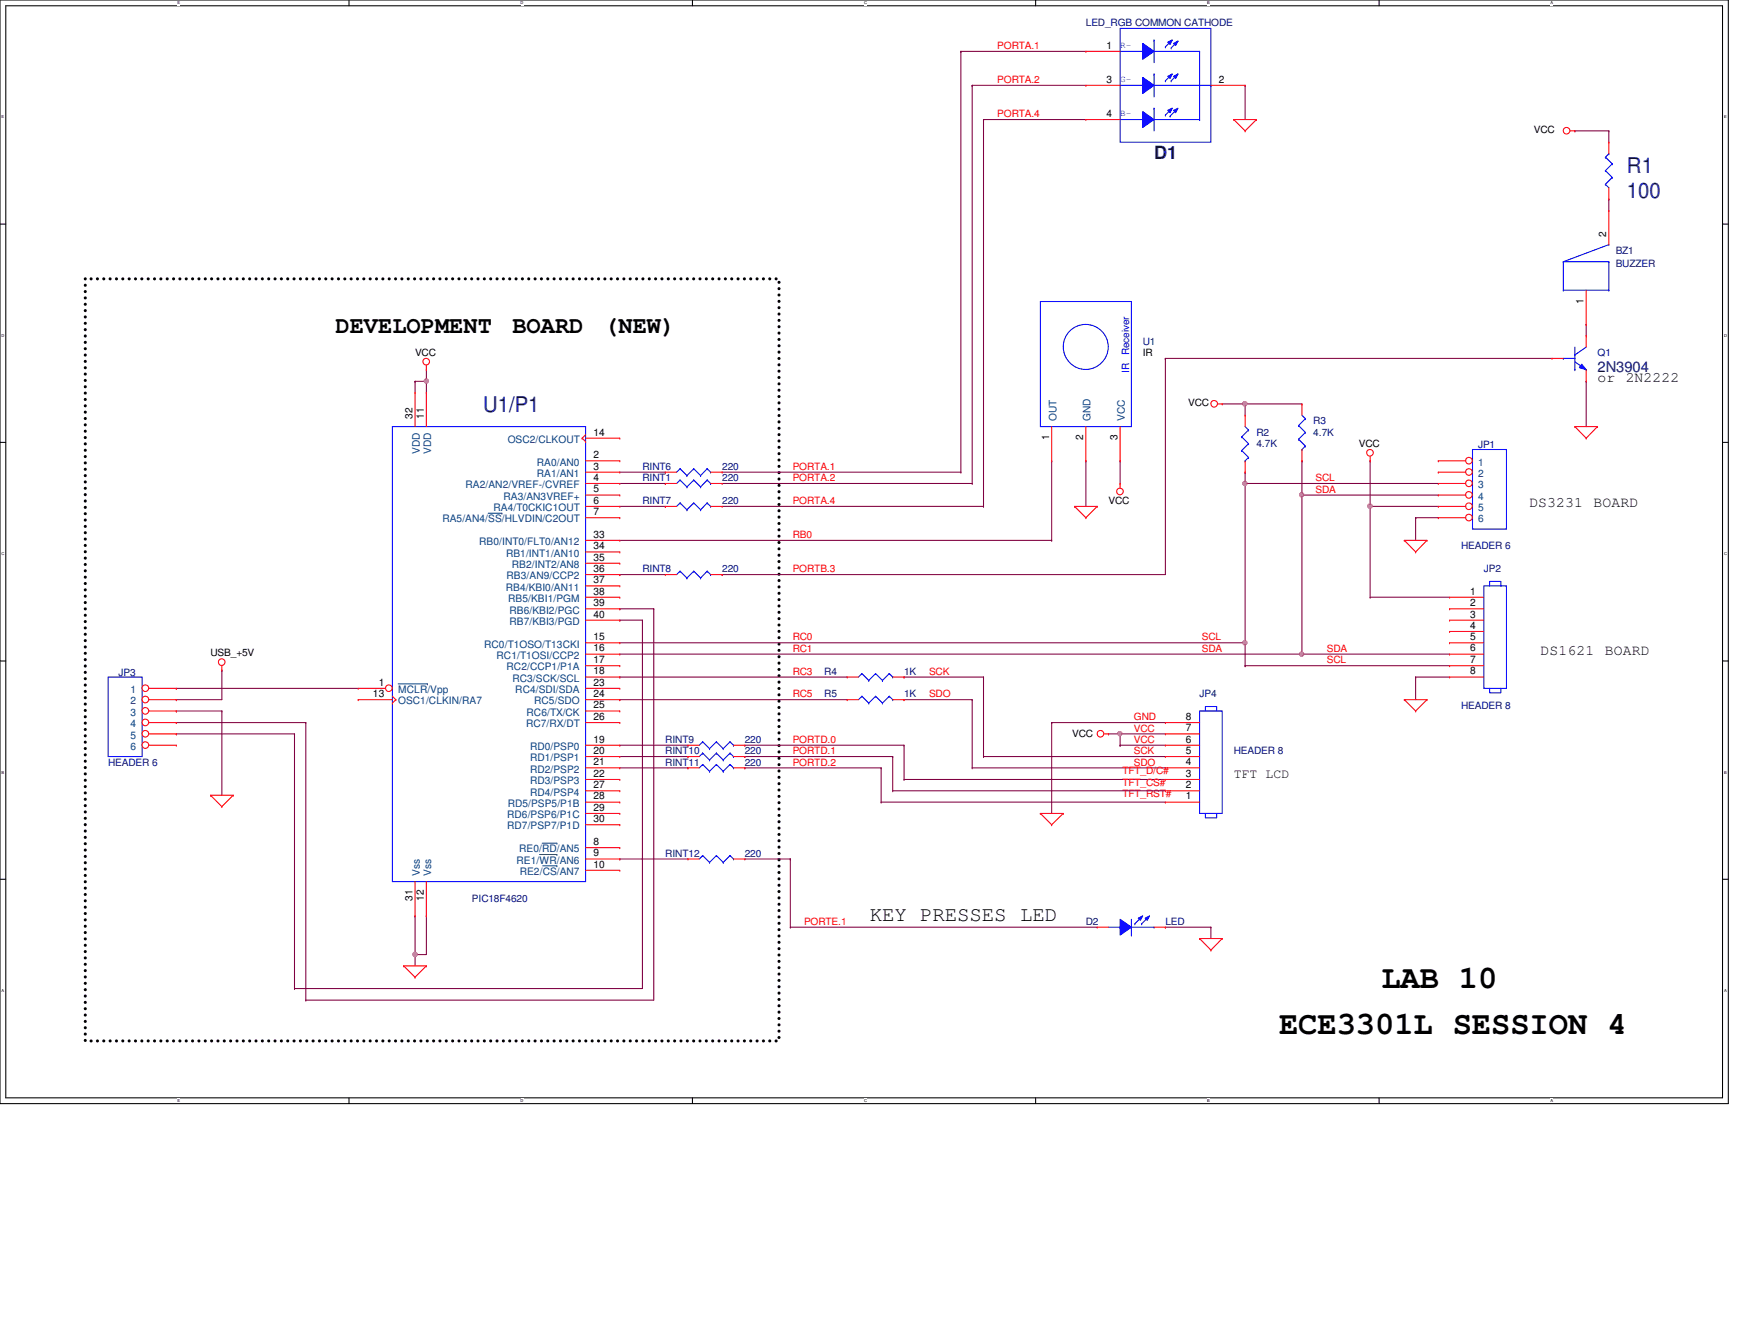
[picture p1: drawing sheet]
<svg xmlns="http://www.w3.org/2000/svg" width="279mm" height="216mm" viewBox="0 0 279 216" stroke-linecap="round" stroke-linejoin="round" font-family="sans-serif">
<path d="M0 0h278v177.4h-278zM.9 .9h276.2v175.6h-276.2z" fill="none" stroke="#000" stroke-width=".17"/>
<g fill="#fff">
<path d="M28.5 .1h.5v.7h-.5z"/>
<path d="M28.5 176.6h.5v.7h-.5z"/>
</g>
<path d="M56.1 0v.9M56.1 176.5v.9" fill="none" stroke="#000" stroke-width=".17"/>
<g fill="#fff">
<path d="M83.7 .1h.5v.7h-.5z"/>
<path d="M83.7 176.6h.5v.7h-.5z"/>
</g>
<path d="M111.4 0v.9M111.4 176.5v.9" fill="none" stroke="#000" stroke-width=".17"/>
<g fill="#fff">
<path d="M139 .1h.4v.7h-.4z"/>
<path d="M139 176.6h.4v.7h-.4z"/>
</g>
<path d="M166.6 0v.9M166.6 176.5v.9" fill="none" stroke="#000" stroke-width=".17"/>
<g fill="#fff">
<path d="M194.2 .1h.4v.7h-.4z"/>
<path d="M194.2 176.6h.4v.7h-.4z"/>
</g>
<path d="M221.8 0v.9M221.8 176.5v.9" fill="none" stroke="#000" stroke-width=".17"/>
<g fill="#fff">
<path d="M249.4 .1h.4v.7h-.4z"/>
<path d="M249.4 176.6h.4v.7h-.4z"/>
<path d="M.3 18.5h.4v.7h-.4z"/>
<path d="M277.3 18.5h.4v.7h-.4z"/>
<path d="M.3 53.6h.4v.7h-.4z"/>
<path d="M277.3 53.6h.5v.7h-.5z"/>
</g>
<path d="M0 36h.9M277.1 36h.9" fill="none" stroke="#000" stroke-width=".17"/>
<g fill="#fff">
<path d="M.3 88.6h.4v.8h-.4z"/>
<path d="M277.3 88.6h.5v.8h-.5z"/>
</g>
<path d="M0 71.1h.9M277.1 71.1h.9" fill="none" stroke="#000" stroke-width=".17"/>
<g fill="#fff">
<path d="M.3 123.8h.4v.7h-.4z"/>
<path d="M277.3 123.8h.4v.7h-.4z"/>
</g>
<path d="M0 106.3h.9M277.1 106.3h.9" fill="none" stroke="#000" stroke-width=".17"/>
<g fill="#fff">
<path d="M.3 158.9h.3v.7h-.3z"/>
<path d="M277.3 158.9h.4v.7h-.4z"/>
</g>
<path d="M0 141.4h.9M277.1 141.4h.9" fill="none" stroke="#000" stroke-width=".17"/>
<path d="M13.7 44.8h111.6v122.5h-111.6z" fill="none" stroke="#000" stroke-width=".51" stroke-dasharray="0 1"/>
<path d="M103.3 99.7h.1M103.3 99.7v59.2M28.4 116.2h.1M28.4 116.2h20.8M66.8 147.2h.1M66.8 153.5h.1M66.8 147.2v8.1" fill="none" stroke="#800040" stroke-width=".17"/>
<circle cx="66.7" cy="153.4" r=".35" fill="#f0f"/>
<circle cx="66.7" cy="153.4" r=".35" fill="none" stroke="#f0f" stroke-width=".17"/>
<g fill="none" stroke="#800040" stroke-width=".17">
<path d="M66.8 61.3h.1M66.8 61.3v1.8M66.8 61.3h1.8M68.6 61.3h.1M68.6 61.3v1.8M99.7 97.9h.1M99.7 99.7h.1M99.7 97.9h5.5M99.7 99.7h3.6M99.7 86.9h69.5M105.2 97.9h.1M105.2 97.9v62.9h-56"/>
<path d="M169.2 86.9h.1M28.4 112.5h.1M28.4 110.7h.1M28.4 118h.1M28.4 114.3h.1M28.4 110.7h29.2M28.4 118h19M28.4 114.3h7.3M35.7 107.7h.1M35.7 114.3h.1M35.7 107.7v4.8h-7.3M35.7 114.3v13.5"/>
<path d="M47.4 118h.1M47.4 118v40.9M49.2 116.2h.1M49.2 116.2v44.6M47.4 158.9h.1M47.4 158.9h55.9M66.8 153.5h.1M68.6 147.2h.1M68.6 147.2v6.3h-1.8M49.2 160.8h.1"/>
</g>
<circle cx="68.6" cy="61.3" r=".34" fill="#f0f"/>
<circle cx="68.6" cy="61.3" r=".34" fill="none" stroke="#f0f" stroke-width=".17"/>
<path d="M200.3 77.7h.1M200.3 77.7v25.6M227.7 108.8h.1M227.7 108.8h5.5" fill="none" stroke="#800040" stroke-width=".17"/>
<circle cx="200.2" cy="77.7" r=".34" fill="#f0f"/>
<circle cx="200.2" cy="77.7" r=".34" fill="none" stroke="#f0f" stroke-width=".17"/>
<path d="M209.4 79.6h.1M209.4 79.6v25.6M200.3 107h.1M200.3 107h32.9" fill="none" stroke="#800040" stroke-width=".17"/>
<circle cx="209.4" cy="105.2" r=".34" fill="#f0f"/>
<circle cx="209.4" cy="105.2" r=".34" fill="none" stroke="#f0f" stroke-width=".17"/>
<circle cx="209.4" cy="79.5" r=".34" fill="#f0f"/>
<circle cx="209.4" cy="79.5" r=".34" fill="none" stroke="#f0f" stroke-width=".17"/>
<path d="M200.3 77.7h.1M200.3 77.7h31.1M209.4 79.6h.1M209.4 79.6h22M220.4 81.4h.1M220.4 96h.1M220.4 81.4h11M220.4 96h12.8M220.4 81.4v14.6M227.7 83.2h.1M227.7 83.2v3.7M227.7 83.2h3.7" fill="none" stroke="#800040" stroke-width=".17"/>
<circle cx="220.4" cy="81.4" r=".36" fill="#f0f"/>
<circle cx="220.4" cy="81.4" r=".36" fill="none" stroke="#f0f" stroke-width=".17"/>
<path d="M200.3 64.9h.1M200.3 64.9v1.9M200.3 64.9h9.1" fill="none" stroke="#800040" stroke-width=".17"/>
<circle cx="200.2" cy="64.9" r=".35" fill="#f0f"/>
<circle cx="200.2" cy="64.9" r=".35" fill="none" stroke="#f0f" stroke-width=".17"/>
<g fill="none" stroke="#800040" stroke-width=".17">
<path d="M253.3 21h.1M253.3 21h5.5M258.8 21h.1M258.8 32h.1M258.8 21v1.9M258.8 32v1.9M68.6 59.4v1.9M187.5 57.6h.1M187.5 57.6v34.8h-71.3M187.5 57.6h62.1M255.1 52.2h.1M255.1 52.2v1.8"/>
<path d="M68.6 61.3h.1M169.2 74.1h.1M169.2 74.1v12.8M174.7 74.1h.1M174.7 74.1v7.3M180.2 74.1h.1M180.2 74.1v3.6M200.3 75.9h.1M200.3 75.9v1.8M209.4 74.1h.1M209.4 74.1v5.5M220.4 74.1h.1"/>
<path d="M220.4 74.1v7.3M255.1 61.3h.1M255.1 61.3v7.3M99.7 92.4h.1M99.7 92.4h7.3M116.2 92.4h.1M99.7 108.8h.1M99.7 112.5h.1M99.7 108.8h36.6M99.7 112.5h36.6M119.8 119.8h.1M119.8 119.8h25.6"/>
<path d="M145.4 119.8h.1M145.4 119.8v5.5M178.3 118h.1M178.3 118h1.9v1.8M180.2 119.8h.1M180.2 119.8h7.3M209.4 105.2h.1M209.4 105.2h23.8M227.7 108.8h.1M227.7 108.8v3.7M119.8 123.4h.1M119.8 121.6h.1"/>
<path d="M119.8 123.4h21.9M119.8 121.6h23.8M141.7 123.4h.1M141.7 128.9h.1M141.7 123.4v5.5M141.7 128.9h45.8M143.6 121.6h.1M143.6 121.6v5.5M156.4 123.4h.1M156.4 123.4h31.1M158.2 121.6h.1M158.2 121.6h29.3"/>
</g>
<circle cx="180.1" cy="117.9" r=".34" fill="#f0f"/>
<circle cx="180.1" cy="117.9" r=".34" fill="none" stroke="#f0f" stroke-width=".17"/>
<g fill="none" stroke="#800040" stroke-width=".17">
<path d="M99.7 103.3h100.6M145.4 112.5h.1M145.4 108.8h.1M145.4 112.5h11M145.4 108.8h12.8M156.4 112.5h.1M156.4 112.5v10.9M158.2 108.8h.1M158.2 108.8v12.8M169.2 116.2h.1M169.2 116.2h18.3M169.2 116.2v14.6"/>
<path d="M180.2 118h.1M180.2 118h7.3M200.3 103.3h.1M143.6 127.1h.1M143.6 127.1h43.9M145.4 125.3h.1M145.4 125.3h42.1"/>
</g>
<circle cx="200.2" cy="103.3" r=".34" fill="#f0f"/>
<circle cx="200.2" cy="103.3" r=".34" fill="none" stroke="#f0f" stroke-width=".17"/>
<g fill="none" stroke="#800040" stroke-width=".17">
<path d="M154.6 8.3h.1M154.6 8.3h20.1M154.6 8.3v67.6M156.4 13.7h.1M156.4 13.7h18.3M156.4 13.7v64M158.2 19.2h.1M158.2 19.2v62.2M158.2 19.2h16.5M200.3 13.7h.1M200.3 13.7v5.5M99.7 75.9h7.3"/>
<path d="M99.7 77.7h7.3M107 75.9h.1M107 77.7h.1M116.2 75.9h38.4M116.2 77.7h40.2M154.6 75.9h.1M156.4 77.7h.1M196.6 64.9h3.7M200.3 64.9h.1M99.7 81.4h7.3M107 81.4h.1M116.2 81.4h42"/>
<path d="M158.2 81.4h.1M99.7 105.2h109.7M99.7 119.8h11M110.7 119.8h.1M200.3 107h.1M200.3 103.3v3.7M209.4 105.2h.1M99.7 138.1h.1M99.7 121.6h11M99.7 123.4h11M99.7 138.1h11M110.7 121.6h.1"/>
<path d="M110.7 123.4h.1M119.8 138.1h7.3M127.1 138.1h.1M127.1 138.1v11M127.1 149.1h.1M127.1 149.1h49.4M187.5 149.1h.1M187.5 149.1h7.3M194.8 149.1h.1M194.8 149.1v1.8"/>
</g>
<g fill="none" stroke="#f00" stroke-width=".17">
<path d="M198.5 19.2h.1M198.5 19.2h3.6M198.5 19.2l1.8 1.8M202.1 19.2h.1M202.1 19.2l-1.8 1.8M200.3 21h.1M252.6 21h.7M253.3 21h.1M258.8 33.9h.1M258.8 33.9v5.4M68.6 59.4h.1M68.6 58.7v.7"/>
<path d="M255.1 52.2h.1M255.1 46.7v5.5M180.2 77.7h.1M180.2 77.7v.8M195.9 64.9h.7M196.6 64.9h.1M209.4 64.9h.1M209.4 74.1h.1M209.4 64.9v1.9M209.4 72.3v1.8M220.4 74.1h.1M220.4 73.4v.7"/>
<path d="M253.3 68.6h.1M253.3 68.6h3.7M253.3 68.6l1.8 1.8M255.1 70.4h.1M257 68.6h.1M257 68.6l-1.9 1.8M107 92.4h.1M107 81.4h.1M107 81.4h1.8M107 92.4h1.8M114.3 81.4h1.9M114.3 92.4h1.9"/>
<path d="M116.2 92.4h.1M116.2 81.4h.1M172.8 81.4h.1M172.8 81.4h3.7M172.8 81.4l1.9 1.8M174.7 83.2h.1M176.5 81.4h.1M176.5 81.4l-1.8 1.8M225.9 86.9h.1M225.9 86.9h3.6M225.9 86.9l1.8 1.8M227.7 88.7h.1"/>
<path d="M229.5 86.9h.1M229.5 86.9l-1.8 1.8M35.7 107.7h.1M35.7 107v.7M110.7 119.8h.1M110.7 119.8h1.8M118 119.8h1.8M119.8 119.8h.1M136.3 108.8h.1M136.3 112.5h.1M136.3 112.5h1.8M136.3 108.8h1.8"/>
<path d="M143.6 112.5h1.8M143.6 108.8h1.8M145.4 108.8h.1M145.4 112.5h.1M177.6 118h.7M178.3 118h.1M187.5 119.8h.1M187.5 118h.1M187.5 116.2h.1M187.5 118h5.5M187.5 119.8h5.5M187.5 116.2h5.5"/>
<path d="M225.9 112.5h.1M225.9 112.5h3.6M225.9 112.5l1.8 1.8M227.7 114.3h.1M229.5 112.5h.1M229.5 112.5l-1.8 1.8M33.9 127.8h.1M33.9 127.8h3.6M33.9 127.8l1.8 1.9M35.7 129.7h.1M37.5 127.8h.1M37.5 127.8l-1.8 1.9"/>
<path d="M110.7 121.6h.1M110.7 121.6h1.8M118 121.6h1.8M119.8 121.6h.1M167.3 130.8h.1M167.3 130.8h3.7M167.3 130.8l1.9 1.8M169.2 132.6h.1M171 130.8h.1M171 130.8l-1.8 1.8M187.5 128.9h.1M187.5 127.1h.1"/>
<path d="M187.5 125.3h.1M187.5 123.4h.1M187.5 121.6h.1M187.5 121.6h5.5M187.5 128.9h5.5M187.5 127.1h5.5M187.5 125.3h5.5M187.5 123.4h5.5M64.9 155.3h.1M64.9 155.3h3.7M64.9 155.3l1.9 1.8M66.8 157.1h.1"/>
<path d="M68.6 155.3h.1M68.6 155.3l-1.8 1.8M193 150.9h.1M193 150.9h3.6M193 150.9l1.8 1.8M194.8 152.7h.1M196.6 150.9h.1M196.6 150.9l-1.8 1.8"/>
<circle cx="252" cy="21" r=".54"/>
<circle cx="68.6" cy="58.1" r=".54"/>
<circle cx="180.1" cy="79" r=".54"/>
<circle cx="195.3" cy="64.9" r=".54"/>
<circle cx="220.4" cy="72.8" r=".54"/>
<circle cx="35.7" cy="106.4" r=".54"/>
<circle cx="177" cy="118" r=".54"/>
</g>
<g fill="none" stroke="#00f" stroke-width=".17">
<path d="M258.8 39.3h.1M258.8 39.3l-7.3 2.8M251.5 42.1h.1M251.5 46.7h.1M251.5 46.7h7.3M251.5 42.1h7.3M251.5 42.1v4.6M258.8 46.7h.1M258.8 42.1h.1M258.8 42.1v4.6M63.1 68.6h31.1v73.1h-31.1zM208.9 68.4h.1"/>
<path d="M208.9 70.6h.1M208.9 68.4l1.1 1.1M208.9 70.6l1.1 1.1M209.4 72.3h.1M209.4 66.8l.6 .5M210 67.3h.1M210 69.5h.1M210 71.7h.1M210 67.3l-1.1 1.1M210 69.5l-1.1 1.1M210 71.7l-.6 .6M109.4 91.8h.1"/>
<path d="M109.4 80.9h.1M109.4 91.8l-.6 .6M109.4 91.8l1.1 1.1M109.4 80.9l-.6 .5M109.4 80.9l1.1 1.1M110.5 92.9h.1M110.5 82h.1M111.6 91.8h.1M111.6 80.9h.1M111.6 91.8l-1.1 1.1M111.6 91.8l1.1 1.1M111.6 80.9l-1.1 1.1"/>
<path d="M111.6 80.9l1.1 1.1M112.7 92.9h.1M112.7 82h.1M113.7 91.8h.1M113.7 80.9h.1M113.7 91.8l-1 1.1M113.7 91.8l.6 .6M113.7 80.9l-1 1.1M113.7 80.9l.6 .5M114.3 92.4h.1M114.3 81.4h.1M113 119.3h.1"/>
<path d="M113 119.3l-.5 .5M113 119.3l1.1 1.1M115.2 119.3h.1M115.2 119.3l-1.1 1.1M115.2 119.3l1.1 1.1M117.4 119.3h.1M117.4 119.3l-1.1 1.1M117.4 119.3l.6 .5M118 119.8h.1M138.6 108.3h.1M138.6 111.9h.1M138.6 108.3l-.5 .5"/>
<path d="M138.6 108.3l1.1 1.1M138.6 111.9l-.5 .6M138.6 111.9l1.1 1.1M139.7 109.4h.1M139.7 113h.1M140.8 108.3h.1M140.8 111.9h.1M140.8 108.3l-1.1 1.1M140.8 108.3l1.1 1.1M140.8 111.9l-1.1 1.1M140.8 111.9l1.1 1.1M141.9 109.4h.1"/>
<path d="M141.9 113h.1M143 108.3h.1M143 111.9h.1M143 108.3l-1.1 1.1M143 108.3l.6 .5M143 111.9l-1.1 1.1M143 111.9l.6 .6M143.6 108.8h.1M143.6 112.5h.1M193 114.3h3.6v16.5h-3.6zM193.9 114.3v-.7h1.8v.7M113 121.1h.1"/>
<path d="M113 121.1l-.5 .5M113 121.1l1.1 1.1M114.1 122.2h.1M114.1 120.4h.1M115.2 121.1h.1M115.2 121.1l-1.1 1.1M115.2 121.1l1.1 1.1M116.3 122.2h.1M116.3 120.4h.1M117.4 121.1h.1M117.4 121.1l-1.1 1.1M117.4 121.1l.6 .5"/>
<path d="M118 121.6h.1M193.9 130.8v.7h1.8v-.7"/>
</g>
<circle cx="62.5" cy="110.6" r=".54" fill="#fff"/>
<g fill="none" stroke="#f00" stroke-width=".17">
<path d="M66.8 63.1h.1M66.8 63.1v5.5M68.6 63.1h.1M68.6 63.1v5.5M93.6 70.4h.1M93.6 70.4l.6 .6M94.2 71h.1M94.2 74.1h5.5M94.2 75.9h5.5M94.2 77.7h5.5M94.2 79.6h5.5M94.2 69.9l-.6 .5"/>
<path d="M94.2 70.4h5.5M99.7 74.1h.1M99.7 75.9h.1M99.7 77.7h.1M99.7 79.6h.1M99.7 70.4h.1M169.2 74.1h.1M169.2 68.6v5.5M174.7 74.1h.1M174.7 68.6v5.5M180.2 74.1h.1M180.2 68.6v5.5"/>
<path d="M94.2 81.4h5.5M94.2 83.2h5.5M94.2 86.9h5.5M94.2 88.7h5.5M94.2 90.6h5.5M94.2 92.4h5.5M94.2 94.2h5.5M94.2 96h5.5M94.2 97.9h5.5M94.2 99.7h5.5M99.7 81.4h.1M99.7 83.2h.1"/>
<path d="M99.7 86.9h.1M99.7 88.7h.1M99.7 90.6h.1M99.7 92.4h.1M99.7 94.2h.1M99.7 96h.1M99.7 97.9h.1M99.7 99.7h.1M233.2 96h.1M233.2 97.9h.1M233.2 99.7h.1M233.2 96h5.5"/>
<path d="M233.2 97.9h5.5M233.2 99.7h5.5M57.6 110.7h.1M57.6 112.5h.1M57.6 110.7h4.4M57.6 112.5h5.5M63.1 113h.1M63.1 111.9l.6 .6M63.7 112.5h.1M63.7 112.5l-.6 .5M94.2 110.7h5.5M94.2 112.5h5.5"/>
<path d="M94.2 119.8h5.5M94.2 116.2h5.5M94.2 114.3h5.5M94.2 108.8h5.5M94.2 107h5.5M94.2 105.2h5.5M94.2 103.3h5.5M99.7 119.8h.1M99.7 116.2h.1M99.7 114.3h.1M99.7 112.5h.1M99.7 110.7h.1"/>
<path d="M99.7 108.8h.1M99.7 107h.1M99.7 105.2h.1M99.7 103.3h.1M233.2 101.5h.1M233.2 103.3h.1M233.2 105.2h.1M233.2 107h.1M233.2 108.8h.1M233.2 108.8h5.5M233.2 107h5.5M233.2 105.2h5.5"/>
<path d="M233.2 103.3h5.5M233.2 101.5h5.5M94.2 136.3h5.5M94.2 138.1h5.5M94.2 139.9h5.5M94.2 121.6h5.5M94.2 123.4h5.5M94.2 125.3h5.5M94.2 127.1h5.5M94.2 128.9h5.5M94.2 130.8h5.5M94.2 132.6h5.5"/>
<path d="M99.7 136.3h.1M99.7 138.1h.1M99.7 139.9h.1M99.7 121.6h.1M99.7 123.4h.1M99.7 125.3h.1M99.7 127.1h.1M99.7 128.9h.1M99.7 130.8h.1M99.7 132.6h.1M110.7 123.4h.1M110.7 123.4h1.8"/>
<path d="M118 123.4h1.8M119.8 123.4h.1M66.8 147.2h.1M66.8 141.7v5.5M68.6 147.2h.1M68.6 141.7v5.5"/>
<circle cx="62.5" cy="110.6" r=".54"/>
</g>
<path d="M78.5 82.5h2.2M80.7 82.5h.1M64.1 109.9h4.6M68.7 109.9h.1M86.8 137.4h2.8M87.2 135.6h2.4M87.3 139.2h2.3M89.6 135.6h.1M89.6 137.4h.1M89.6 139.2h.1" fill="none" stroke="#004080" stroke-width=".16"/>
<g fill="none" stroke="#00f" stroke-width=".17">
<path d="M167.3 48.5h14.7v20.1h-14.7zM251.5 57.6h.1M251.5 57.6h1.8M253.3 57.1h.1M253.3 59.4h.1M253.3 58.2l1.8 1.2M253.3 55.8v3.6M255.1 59.4h.1M255.1 55.8l-1.8 1.3M238.7 94.2h3.6v16.5h-3.6zM239.6 94.2v-.7h1.8v.7M239.6 110.7v.7h1.8v-.7"/>
<path d="M113 122.9h.1M113 122.9l-.5 .5M113 122.9l1.1 1.1M114.1 124h.1M115.2 122.9h.1M115.2 122.9l-1.1 1.1M115.2 122.9l1.1 1.1M116.3 124h.1M117.4 122.9h.1M117.4 122.9l-1.1 1.1M117.4 122.9l.6 .5M118 123.4h.1"/>
<circle cx="174.6" cy="55.8" r="3.6"/>
</g>
<path d="M254.4 58.5l.7 .9-1.1-.3z" fill="#00f"/>
<path d="M254.4 58.5l.7 .9-1.1-.3zM17.4 108.8h5.5v12.8h-5.5z" fill="none" stroke="#00f" stroke-width=".17"/>
<path d="M249.6 57.6h.1M249.6 57.6h1.9M255.1 54h.1M255.1 54v1.8M255.1 59.4v1.9M255.1 61.3h.1" fill="none" stroke="#f00" stroke-width=".17"/>
<circle cx="23.4" cy="110.6" r=".54" fill="#fff"/>
<g fill="none" stroke="#f00" stroke-width=".17">
<path d="M24 110.7h4.4M28.4 110.7h.1"/>
<circle cx="23.4" cy="110.6" r=".54"/>
</g>
<circle cx="23.4" cy="112.5" r=".54" fill="#fff"/>
<g fill="none" stroke="#f00" stroke-width=".17">
<path d="M24 112.5h4.4M28.4 112.5h.1"/>
<circle cx="23.4" cy="112.5" r=".54"/>
</g>
<circle cx="23.4" cy="114.3" r=".54" fill="#fff"/>
<g fill="none" stroke="#f00" stroke-width=".17">
<path d="M24 114.3h4.4M28.4 114.3h.1"/>
<circle cx="23.4" cy="114.3" r=".54"/>
</g>
<circle cx="23.4" cy="116.1" r=".54" fill="#fff"/>
<g fill="none" stroke="#f00" stroke-width=".17">
<path d="M24 116.2h4.4M28.4 116.2h.1"/>
<circle cx="23.4" cy="116.1" r=".54"/>
</g>
<circle cx="23.4" cy="118" r=".54" fill="#fff"/>
<g fill="none" stroke="#f00" stroke-width=".17">
<path d="M24 118h4.4M28.4 118h.1"/>
<circle cx="23.4" cy="118" r=".54"/>
</g>
<circle cx="23.4" cy="119.8" r=".54" fill="#fff"/>
<g fill="none" stroke="#f00" stroke-width=".17">
<path d="M24 119.8h4.4M28.4 119.8h.1"/>
<circle cx="23.4" cy="119.8" r=".54"/>
</g>
<path d="M178.3 149.1h1.9M180.2 149.1h.1M182 150.3h.1M182 147.8v2.5M182 149.1h3.6M185.6 149.1h.1" fill="none" stroke="#00f" stroke-width=".17"/>
<path d="M180.2 147.8l1.8 1.3-1.8 1.2z" fill-rule="evenodd" fill="#00f"/>
<path d="M180.2 147.8l1.8 1.3-1.8 1.2z" fill="none" stroke="#00f" stroke-width=".17"/>
<path d="M184.2 147.6l.7-.4-.4 .8z" fill-rule="evenodd" fill="#00f"/>
<path d="M184.2 147.6l.7-.4-.4 .8z" fill="none" stroke="#00f" stroke-width=".17"/>
<path d="M183.1 147.6l.7-.4-.4 .8z" fill-rule="evenodd" fill="#00f"/>
<g fill="none" stroke="#00f" stroke-width=".17">
<path d="M258.2 29.6h.1M258.2 27.4h.1M258.2 25.3h.1M258.2 29.6l.6 .6M258.2 27.4l1.1 1.1M258.2 25.3l1.1 1M258.8 24.7h.1M258.8 24.7l-.6 .6M259.3 28.5h.1M259.3 26.3h.1M259.3 28.5l-1.1 1.1M259.3 26.3l-1.1 1.1"/>
<path d="M109.4 75.4h.1M109.4 77.2h.1M109.4 75.4l-.6 .5M109.4 75.4l1.1 1.1M109.4 77.2l-.6 .5M109.4 77.2l1.1 1.1M110.5 76.5h.1M110.5 78.3h.1M111.6 75.4h.1M111.6 77.2h.1M111.6 75.4l-1.1 1.1M111.6 75.4l1.1 1.1"/>
<path d="M111.6 77.2l-1.1 1.1M111.6 77.2l1.1 1.1M112.7 76.5h.1M112.7 78.3h.1M113.7 75.4h.1M113.7 77.2h.1M113.7 75.4l-1 1.1M113.7 75.4l.6 .5M113.7 77.2l-1 1.1M113.7 77.2l.6 .5M114.3 75.9h.1M114.3 77.7h.1"/>
<path d="M199.7 70.2h.1M199.7 72.4h.1M199.7 70.2l1.1 1.1M199.7 72.4l1.1 1.1M200.3 74.1h.1M200.3 68.6l.5 .5M200.8 69.1h.1M200.8 71.3h.1M200.8 73.5h.1M200.8 69.1l-1.1 1.1M200.8 71.3l-1.1 1.1M200.8 73.5l-.5 .6"/>
<path d="M236.9 72.3h5.4v12.7h-5.4zM113 137.5h.1M113 137.5l-.5 .6M113 137.5l1.1 1.1M114.1 138.6h.1M115.2 137.5h.1M115.2 137.5l-1.1 1.1M115.2 137.5l1.1 1.1M116.3 138.6h.1M117.4 137.5h.1M117.4 137.5l-1.1 1.1M117.4 137.5l.6 .6"/>
<path d="M118 138.1h.1M182.5 148.5h.1M183.1 147.6l.7-.4-.4 .8zM183.6 148.5h.1M183.6 147.4l-1.1 1.1M184.7 147.4l-1.1 1.1"/>
</g>
<g fill="none" stroke="#f00" stroke-width=".17">
<path d="M258.8 32h.1M258.8 22.9h.1M258.8 22.9v1.8M258.8 30.2v1.8M107 75.9h.1M107 77.7h.1M107 75.9h1.8M107 77.7h1.8M114.3 75.9h1.9M114.3 77.7h1.9M116.2 75.9h.1M116.2 77.7h.1"/>
<path d="M200.3 66.8h.1M200.3 75.9h.1M200.3 66.8v1.8M200.3 74.1v1.8M110.7 138.1h.1M110.7 138.1h1.8M118 138.1h1.8M119.8 138.1h.1M176.5 149.1h.1M176.5 149.1h1.8M185.6 149.1h1.9M187.5 149.1h.1"/>
</g>
<circle cx="236.3" cy="74.1" r=".54" fill="#fff"/>
<g fill="none" stroke="#f00" stroke-width=".17">
<path d="M231.4 74.1h.1M231.4 74.1h4.4"/>
<circle cx="236.3" cy="74.1" r=".54"/>
</g>
<circle cx="236.3" cy="75.9" r=".54" fill="#fff"/>
<g fill="none" stroke="#f00" stroke-width=".17">
<path d="M231.4 75.9h.1M231.4 75.9h4.4"/>
<circle cx="236.3" cy="75.9" r=".54"/>
</g>
<circle cx="236.3" cy="77.7" r=".54" fill="#fff"/>
<g fill="none" stroke="#f00" stroke-width=".17">
<path d="M231.4 77.7h.1M231.4 77.7h4.4"/>
<circle cx="236.3" cy="77.7" r=".54"/>
</g>
<circle cx="236.3" cy="79.6" r=".54" fill="#fff"/>
<g fill="none" stroke="#f00" stroke-width=".17">
<path d="M231.4 79.6h.1M231.4 79.6h4.4"/>
<circle cx="236.3" cy="79.6" r=".54"/>
</g>
<circle cx="236.3" cy="81.4" r=".54" fill="#fff"/>
<g fill="none" stroke="#f00" stroke-width=".17">
<path d="M231.4 81.4h.1M231.4 81.4h4.4"/>
<circle cx="236.3" cy="81.4" r=".54"/>
</g>
<circle cx="236.3" cy="83.2" r=".54" fill="#fff"/>
<g fill="none" stroke="#f00" stroke-width=".17">
<path d="M231.4 83.2h.1M231.4 83.2h4.4"/>
<circle cx="236.3" cy="83.2" r=".54"/>
</g>
<path d="M183.8 7l1.8 1.3-1.8 1.2z" fill-rule="evenodd" fill="#00f"/>
<path d="M183.8 7l1.8 1.3-1.8 1.2z" fill="none" stroke="#00f" stroke-width=".17"/>
<path d="M187.8 6.8l.8-.4-.4 .8z" fill-rule="evenodd" fill="#00f"/>
<path d="M187.5 7.5h.1M187.8 6.8l.8-.4-.4 .8zM188.6 6.4l-1.1 1.1" fill="none" stroke="#00f" stroke-width=".17"/>
<path d="M188.8 7l.7-.4-.4 .7z" fill-rule="evenodd" fill="#00f"/>
<path d="M180.2 8.3h12.8M185.6 6.4h.1M185.6 6.4v3.7M187.5 18.5h.1M188.6 17.4l-1.1 1.1M188.8 7l.7-.4-.4 .7zM193 8.3h.1" fill="none" stroke="#00f" stroke-width=".17"/>
<path d="M183.8 12.4l1.8 1.3-1.8 1.3z" fill-rule="evenodd" fill="#00f"/>
<path d="M183.8 12.4l1.8 1.3-1.8 1.3z" fill="none" stroke="#00f" stroke-width=".17"/>
<path d="M183.8 17.9l1.8 1.3-1.8 1.3z" fill-rule="evenodd" fill="#00f"/>
<path d="M180.2 13.7h12.8M180.2 19.2h12.8M183.8 17.9l1.8 1.3-1.8 1.3zM188.2 18.7h.1M188.4 13h.1M189.3 17.6l-1.1 1.1M189.5 11.9l-1.1 1.1M193 13.7h.1M193 19.2h.1" fill="none" stroke="#00f" stroke-width=".17"/>
<path d="M187.8 12.3l.8-.4-.4 .7z" fill-rule="evenodd" fill="#00f"/>
<path d="M187.8 12.3l.8-.4-.4 .7z" fill="none" stroke="#00f" stroke-width=".17"/>
<path d="M188.8 12.3l.7-.4-.4 .7z" fill-rule="evenodd" fill="#00f"/>
<path d="M188.8 12.3l.7-.4-.4 .7z" fill="none" stroke="#00f" stroke-width=".17"/>
<path d="M187.8 17.7l.8-.3-.4 .7z" fill-rule="evenodd" fill="#00f"/>
<path d="M187.8 17.7l.8-.3-.4 .7z" fill="none" stroke="#00f" stroke-width=".17"/>
<path d="M188.8 17.7l.7-.3-.4 .7z" fill-rule="evenodd" fill="#00f"/>
<g fill="none" stroke="#00f" stroke-width=".17">
<path d="M180.2 4.6h14.6v18.3h-14.6zM185.6 11.9h.1M185.6 17.4h.1M185.6 11.9v3.7M185.6 17.4v3.6M187.5 13h.1M188.4 7.7h.1M188.6 11.9l-1.1 1.1M188.8 17.7l.7-.3-.4 .7zM189.5 6.6l-1.1 1.1M193 19.2h.1M193 8.3v10.9"/>
<path d="M193 13.7h1.8M194.8 13.7h.1"/>
</g>
<path d="M174.7 8.3h.1M174.7 13.7h.1M174.7 19.2h.1M174.7 8.3h5.5M174.7 13.7h5.5M174.7 19.2h5.5M194.8 13.7h5.5M200.3 13.7h.1" fill="none" stroke="#f00" stroke-width=".17"/>
<circle cx="66.7" cy="153.4" r=".35" fill="#f0f"/>
<circle cx="66.7" cy="153.4" r=".35" fill="none" stroke="#f0f" stroke-width=".17"/>
<circle cx="68.6" cy="61.3" r=".34" fill="#f0f"/>
<circle cx="68.6" cy="61.3" r=".34" fill="none" stroke="#f0f" stroke-width=".17"/>
<circle cx="200.2" cy="77.7" r=".34" fill="#f0f"/>
<circle cx="200.2" cy="77.7" r=".34" fill="none" stroke="#f0f" stroke-width=".17"/>
<circle cx="209.4" cy="105.2" r=".34" fill="#f0f"/>
<circle cx="209.4" cy="105.2" r=".34" fill="none" stroke="#f0f" stroke-width=".17"/>
<circle cx="209.4" cy="79.5" r=".34" fill="#f0f"/>
<circle cx="209.4" cy="79.5" r=".34" fill="none" stroke="#f0f" stroke-width=".17"/>
<circle cx="220.4" cy="81.4" r=".36" fill="#f0f"/>
<circle cx="220.4" cy="81.4" r=".36" fill="none" stroke="#f0f" stroke-width=".17"/>
<circle cx="200.2" cy="64.9" r=".35" fill="#f0f"/>
<circle cx="200.2" cy="64.9" r=".35" fill="none" stroke="#f0f" stroke-width=".17"/>
<circle cx="180.1" cy="117.9" r=".34" fill="#f0f"/>
<circle cx="180.1" cy="117.9" r=".34" fill="none" stroke="#f0f" stroke-width=".17"/>
<circle cx="200.2" cy="103.3" r=".34" fill="#f0f"/>
<circle cx="200.2" cy="103.3" r=".34" fill="none" stroke="#f0f" stroke-width=".17"/>
<g font-size="5.2">
<text x="222.2" y="158.9">LAB 10</text>
<text x="205.7" y="166.2">ECE3301L SESSION 4</text>
</g>
<g font-size="3.8">
<text x="54" y="53.5">DEVELOPMENT</text>
<text x="82.4" y="53.5">BOARD</text>
<text x="97.2" y="53.5">(NEW)</text>
</g>
<g font-size="3.5" fill="#000080">
<text x="261.7" y="27.8">R1</text>
<text x="261.7" y="31.8">100</text>
<text x="77.7" y="66.2">U1/P1</text>
</g>
<text font-size="3.3" x="139.9" y="148.1">KEY PRESSES LED</text>
<text font-size="2.9" fill="#000080" x="185.6" y="25.6">D1</text>
<text font-size="2.4" fill="#000080" x="257" y="59.8">2N3904</text>
<g font-size="2.4">
<text x="257" y="61.3">or</text>
<text x="261.5" y="61.3">2N2222</text>
<text x="246" y="81.5">DS3231</text>
<text x="256.3" y="81.5">BOARD</text>
<text x="247.8" y="105.2">DS1621</text>
<text x="258.1" y="105.2">BOARD</text>
</g>
<text font-size="2.1" x="198.5" y="125.1">TFT LCD</text>
<g font-size="1.7">
<text x="178" y="7.8">1</text>
<text x="178" y="13.3">3</text>
<text x="196" y="13.3">2</text>
<text x="178" y="18.8">4</text>
<text x="258.4" y="38.1" transform="rotate(-90 258.4 38.1)">2</text>
<text x="254.7" y="48.8" transform="rotate(-90 254.7 48.8)">1</text>
<text x="66.3" y="67.3" transform="rotate(-90 66.3 67.3)">32</text>
<text x="68.2" y="67.3" transform="rotate(-90 68.2 67.3)">11</text>
<text x="95.5" y="70">14</text>
<text x="168.7" y="70.7" transform="rotate(-90 168.7 70.7)">1</text>
<text x="174.2" y="70.7" transform="rotate(-90 174.2 70.7)">2</text>
<text x="179.7" y="70.7" transform="rotate(-90 179.7 70.7)">3</text>
<text x="95.5" y="73.7">2</text>
<text x="95.5" y="75.5">3</text>
<text x="95.5" y="77.3">4</text>
<text x="95.5" y="79.2">5</text>
<text x="95.5" y="81">6</text>
<text x="95.5" y="82.8">7</text>
<text x="95.5" y="86.4">33</text>
<text x="95.5" y="88.3">34</text>
<text x="95.5" y="90.1">35</text>
<text x="95.5" y="91.9">36</text>
<text x="95.5" y="93.8">37</text>
<text x="95.5" y="95.6">38</text>
<text x="236.5" y="95.6">1</text>
<text x="95.5" y="97.5">39</text>
<text x="95.5" y="99.3">40</text>
<text x="236.5" y="97.5">2</text>
<text x="236.5" y="99.3">3</text>
<text x="236.5" y="101.1">4</text>
<text x="95.5" y="106.6">17</text>
<text x="95.5" y="104.7">16</text>
<text x="95.5" y="102.9">15</text>
<text x="236.5" y="102.9">5</text>
<text x="236.5" y="104.7">6</text>
<text x="236.5" y="106.6">7</text>
<text x="60" y="112.1">13</text>
<text x="60.9" y="110.2">1</text>
<text x="95.5" y="113.9">25</text>
<text x="95.5" y="112.1">24</text>
<text x="95.5" y="110.2">23</text>
<text x="95.5" y="108.4">18</text>
<text x="236.5" y="108.4">8</text>
<text x="95.5" y="119.4">19</text>
<text x="95.5" y="115.7">26</text>
<text x="190.8" y="119.4">6</text>
<text x="190.8" y="117.6">7</text>
<text x="190.8" y="115.7">8</text>
<text x="95.5" y="121.2">20</text>
<text x="95.5" y="123">21</text>
<text x="95.5" y="124.9">22</text>
<text x="190.8" y="124.9">3</text>
<text x="190.8" y="123">4</text>
<text x="190.8" y="121.2">5</text>
<text x="95.5" y="126.7">27</text>
<text x="95.5" y="128.5">28</text>
<text x="95.5" y="130.3">29</text>
<text x="190.8" y="128.5">1</text>
<text x="190.8" y="126.7">2</text>
<text x="95.5" y="135.8">8</text>
<text x="95.5" y="137.7">9</text>
<text x="95.5" y="132.2">30</text>
<text x="95.5" y="139.5">10</text>
<text x="66.3" y="144.8" transform="rotate(-90 66.3 144.8)">31</text>
<text x="68.2" y="144.8" transform="rotate(-90 68.2 144.8)">12</text>
</g>
<g font-size="1.7" fill="#004080">
<text x="81.7" y="71.2">OSC2/CLKOUT</text>
<text x="169.9" y="67.6" transform="rotate(-90 169.9 67.6)">OUT</text>
<text x="175.4" y="67.6" transform="rotate(-90 175.4 67.6)">GND</text>
<text x="180.9" y="67.6" transform="rotate(-90 180.9 67.6)">VCC</text>
<text x="67.5" y="73" transform="rotate(-90 67.5 73)">VDD</text>
<text x="69.3" y="73" transform="rotate(-90 69.3 73)">VDD</text>
<text x="86.4" y="74.8">RA0/AN0</text>
<text x="86.4" y="76.7">RA1/AN1</text>
<text x="237.8" y="74.8">1</text>
<text x="237.8" y="76.7">2</text>
<text x="71.2" y="84">RA5/AN4/SS/HLVDIN/C2OUT</text>
<text x="74.9" y="78.5">RA2/AN2/VREF-/CVREF</text>
<text x="79.4" y="82.2">RA4/T0CKIC1OUT</text>
<text x="81" y="80.3">RA3/AN3VREF+</text>
<text x="237.8" y="78.5">3</text>
<text x="237.8" y="80.3">4</text>
<text x="237.8" y="82.2">5</text>
<text x="237.8" y="84">6</text>
<text x="77.1" y="87.6">RB0/INT0/FLT0/AN12</text>
<text x="81.4" y="89.5">RB1/INT1/AN10</text>
<text x="81.4" y="95">RB4/KBI0/AN11</text>
<text x="81.5" y="93.1">RB3/AN9/CCP2</text>
<text x="82.3" y="91.3">RB2/INT2/AN8</text>
<text x="81.7" y="96.8">RB5/KBI1/PGM</text>
<text x="82" y="98.6">RB6/KBI2/PGC</text>
<text x="82" y="100.5">RB7/KBI3/PGD</text>
<text x="77.9" y="104.1">RC0/T1OSO/T13CKI</text>
<text x="79.9" y="105.9">RC1/T1OSI/CCP2</text>
<text x="81.5" y="107.8">RC2/CCP1/P1A</text>
<text x="21" y="111.4">1</text>
<text x="21" y="113.2">2</text>
<text x="64.1" y="111.4">MCLR/Vpp</text>
<text x="64.1" y="113.2">OSC1/CLKIN/RA7</text>
<text x="82.4" y="109.6">RC3/SCK/SCL</text>
<text x="82.9" y="111.4">RC4/SDI/SDA</text>
<text x="85.9" y="113.2">RC5/SDO</text>
<text x="21" y="115.1">3</text>
<text x="21" y="116.9">4</text>
<text x="21" y="118.7">5</text>
<text x="84.6" y="116.9">RC7/RX/DT</text>
<text x="84.7" y="115.1">RC6/TX/CK</text>
<text x="21" y="120.6">6</text>
<text x="85.3" y="120.6">RD0/PSP0</text>
<text x="85.3" y="122.4">RD1/PSP1</text>
<text x="85.3" y="124.2">RD2/PSP2</text>
<text x="81.6" y="131.5">RD6/PSP6/P1C</text>
<text x="81.7" y="129.7">RD5/PSP5/P1B</text>
<text x="85.3" y="126.1">RD3/PSP3</text>
<text x="85.3" y="127.9">RD4/PSP4</text>
<text x="81.6" y="133.3">RD7/PSP7/P1D</text>
<text x="83.5" y="137">RE0/RD/AN5</text>
<text x="67.5" y="140.8" transform="rotate(-90 67.5 140.8)">Vss</text>
<text x="69.3" y="140.8" transform="rotate(-90 69.3 140.8)">Vss</text>
<text x="83.1" y="138.9">RE1/WR/AN6</text>
<text x="83.6" y="140.7">RE2/CS/AN7</text>
</g>
<g font-size="1.6" fill="#000080">
<text x="174.7" y="4.2">LED_RGB COMMON CATHODE</text>
<text x="259.9" y="40.8">BZ1</text>
<text x="259.9" y="43">BUZZER</text>
<text x="183.8" y="55.4">U1</text>
<text x="257" y="57.2">Q1</text>
<text x="202.1" y="70">R2</text>
<text x="202.1" y="71.9">4.7K</text>
<text x="211.2" y="68.2">R3</text>
<text x="211.2" y="70">4.7K</text>
<text x="103.3" y="75.5">RINT6</text>
<text x="103.3" y="77.3">RINT1</text>
<text x="116.2" y="75.5">220</text>
<text x="116.2" y="77.3">220</text>
<text x="237.7" y="72.1">JP1</text>
<text x="103.3" y="81">RINT7</text>
<text x="116.2" y="81">220</text>
<text x="235" y="88.3">HEADER 6</text>
<text x="103.3" y="92">RINT8</text>
<text x="116.2" y="92">220</text>
<text x="238.7" y="92">JP2</text>
<text x="19" y="108.6">JP3</text>
<text x="132.6" y="108.5">R4</text>
<text x="132.6" y="112.1">R5</text>
<text x="145.4" y="108.5">1K</text>
<text x="145.4" y="112.1">1K</text>
<text x="193" y="112.1">JP4</text>
<text x="235" y="113.9">HEADER 8</text>
<text x="107" y="119.4">RINT9</text>
<text x="119.8" y="119.4">220</text>
<text x="17.4" y="123.1">HEADER 6</text>
<text x="107" y="121.2">RINT10</text>
<text x="107" y="123.1">RINT11</text>
<text x="119.8" y="121.2">220</text>
<text x="119.8" y="123.1">220</text>
<text x="198.5" y="121.2">HEADER 8</text>
<text x="107" y="137.7">RINT12</text>
<text x="119.8" y="137.7">220</text>
<text x="75.9" y="145">PIC18F4620</text>
<text x="174.7" y="148.7">D2</text>
<text x="187.5" y="148.7">LED</text>
</g>
<g font-size="1.6" fill="#f00">
<text x="160.4" y="7.9">PORTA.1</text>
<text x="160.4" y="13.3">PORTA.2</text>
<text x="160.4" y="18.8">PORTA.4</text>
<text x="127.5" y="75.5">PORTA.1</text>
<text x="127.5" y="77.3">PORTA.2</text>
<text x="211.6" y="77.3">SCL</text>
<text x="127.5" y="81">PORTA.4</text>
<text x="211.6" y="79.2">SDA</text>
<text x="127.5" y="86.5">RB0</text>
<text x="127.5" y="92">PORTB.3</text>
<text x="127.5" y="103">RC0</text>
<text x="127.5" y="104.8">RC1</text>
<text x="193.3" y="103">SCL</text>
<text x="193.3" y="104.8">SDA</text>
<text x="213.4" y="106.6">SCL</text>
<text x="213.4" y="104.8">SDA</text>
<text x="127.5" y="108.5">RC3</text>
<text x="127.5" y="112.1">RC5</text>
<text x="149.4" y="112.1">SDO</text>
<text x="149.4" y="108.5">SCK</text>
<text x="127.5" y="119.4">PORTD.0</text>
<text x="182.4" y="119.4">VCC</text>
<text x="182.4" y="115.8">GND</text>
<text x="182.4" y="117.6">VCC</text>
<text x="127.5" y="123.1">PORTD.2</text>
<text x="127.5" y="121.2">PORTD.1</text>
<text x="180.6" y="124.5">TFT_D/C#</text>
<text x="182.4" y="123.1">SDO</text>
<text x="182.4" y="121.2">SCK</text>
<text x="180.6" y="128.1">TFT_RST#</text>
<text x="180.6" y="126.3">TFT_CS#</text>
<text x="129.3" y="148.7">PORTE.1</text>
</g>
<g font-size="1.6">
<text x="246.7" y="21.4">VCC</text>
<text x="66.8" y="57.2">VCC</text>
<text x="183.8" y="57.2">IR</text>
<text x="191.1" y="65.3">VCC</text>
<text x="218.6" y="71.9">VCC</text>
<text x="178.3" y="81">VCC</text>
<text x="33.9" y="105.5">USB_+5V</text>
<text x="172.5" y="118.5">VCC</text>
</g>
<g font-size="1.6" fill="#00f">
<text x="181.7" y="60" transform="rotate(-90 181.7 60)">IR</text>
<text x="181.7" y="57.1" transform="rotate(-90 181.7 57.1)">Receiver</text>
</g>
<g font-size="1.5" fill="#00f">
<text x="180.2" y="7.7">R-</text>
<text x="180.2" y="13.1">G-</text>
<text x="180.2" y="18.6">B-</text>
</g>
<g font-size=".6">
<text x="28.5" y=".7">E</text>
<text x="83.7" y=".7">D</text>
<text x="139" y=".7">C</text>
<text x="194.2" y=".7">B</text>
<text x="249.4" y=".7">A</text>
<text x=".3" y="19">E</text>
<text x="277.3" y="19">E</text>
<text x=".3" y="54.1">D</text>
<text x="277.3" y="54.1">D</text>
<text x=".3" y="89.2">C</text>
<text x="277.3" y="89.2">C</text>
<text x=".3" y="124.4">B</text>
<text x="277.3" y="124.4">B</text>
<text x=".3" y="159.5">A</text>
<text x="277.3" y="159.5">A</text>
<text x="28.5" y="177.2">E</text>
<text x="83.7" y="177.2">D</text>
<text x="139" y="177.2">C</text>
<text x="194.2" y="177.2">B</text>
<text x="249.4" y="177.2">A</text>
</g>
</svg>
